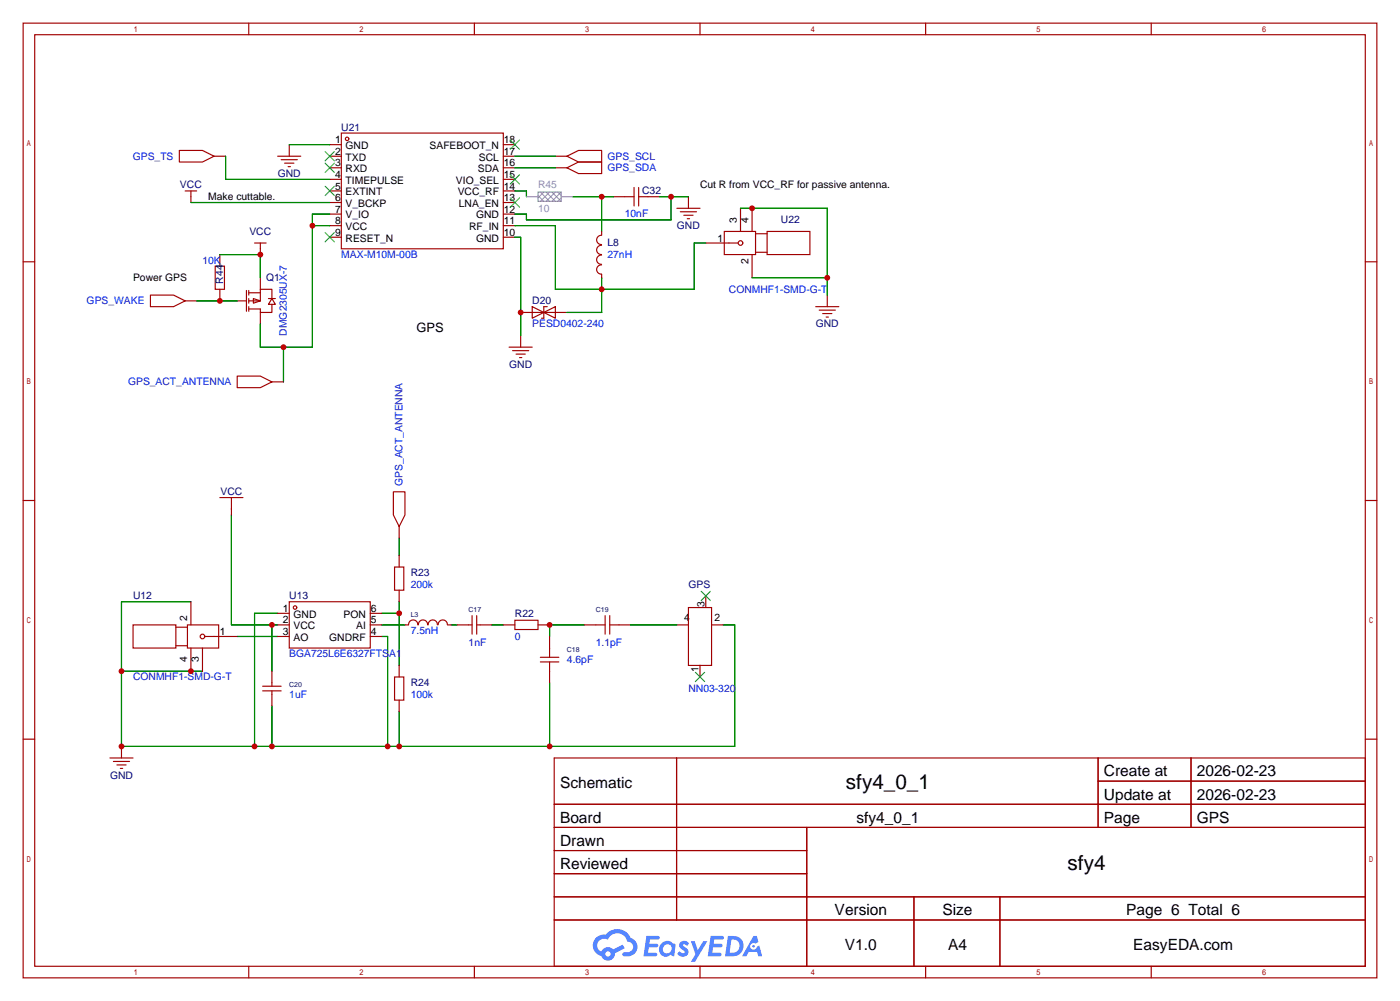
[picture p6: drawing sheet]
<svg xmlns="http://www.w3.org/2000/svg" width="307mm" height="220mm" viewBox="0 0 307 220" stroke-linecap="round" stroke-linejoin="round" font-family="sans-serif">
<g fill="none" stroke="#a10000" stroke-width=".25">
<path d="M5.1 5.1h297.2v209.5h-297.2zM7.6 7.6h292.1v204.5h-292.1zM54.6 5.1v2.5M104.1 5.1v2.5M153.7 5.1v2.5M203.2 5.1v2.5M252.7 5.1v2.5M5.1 57.5h2.5M299.7 57.5h2.6M5.1 109.9h2.5M299.7 109.9h2.6M5.1 162.2h2.5"/>
<path d="M121.7 166.4h178v45.7h-178zM121.7 176.5h178M148.5 166.4v35.5M241.1 166.4v15.2M241.1 171.4h58.6M261.5 166.4v15.2M299.7 162.2h2.6M121.7 181.6h178M121.7 186.7h55.4M121.7 196.8h178M121.7 191.8h55.4M177.1 181.6v30.5"/>
<path d="M200.6 196.8v15.3M219.5 196.8v15.3M54.6 212.1v2.5M104.1 212.1v2.5M121.7 201.9h178M153.7 212.1v2.5M203.2 212.1v2.5M252.7 212.1v2.5"/>
</g>
<g fill="#5487ff">
<path d="M149.4 206.8a1.3 1.3 0 0 1 1.8 .3l-.4 .6a.54 .54 0 0 0-.9-.3l.2 .3a1.28 1.28 0 0 1 .7 2 1.53 1.53 0 0 1-2.1-.3l.5-.6 .8 .4a.31 .31 0 0 0 .3-.2 .31 .31 0 0 0-.3-.4 1.12 1.12 0 0 1-.6-1.8z"/>
<path d="M151.7 206.6h.8l.7 2 1.2-2h.9l-2.7 4.5h-.9l1-1.6z"/>
<path d="M141.9 205.4h2.3a.46 .46 0 0 1 .5 .1 .46 .46 0 0 1 .1 .5l-.4 .2h-1.7l-.2 .9h1.7a.4 .4 0 0 1 .3 .5 .4 .4 0 0 1-.4 .3h-1.7l-.1 1.2h1.3a.46 .46 0 0 1 .5 .1 .46 .46 0 0 1 .1 .5l-.3 .2h-2.6z"/>
<path d="M156 205.4h2.3a.47 .47 0 0 1 .5 .1 .47 .47 0 0 1 .1 .5l-.4 .2h-1.7l-.1 .9h1.6a.4 .4 0 0 1 .3 .5 .4 .4 0 0 1-.4 .3h-1.7l-.1 1.2h1.3a.46 .46 0 0 1 .5 .1 .46 .46 0 0 1 .2 .5l-.4 .2h-2.6z"/>
<path d="M165.4 205.4h.7l.4 1.4-.6 .3a.75 .75 0 0 0-1.2 .3 .75 .75 0 0 0 .5 1.1 .75 .75 0 0 0 1-.7l.5-.3 .6 2.4h-.8l-.3-1h-1.8l-.6 1h-.9z"/>
<path d="M159.8 205.4l-.6 4.5h1.4a2.27 2.27 0 0 0 2.6-2.3 2.27 2.27 0 0 0-2.7-2.2zM160.6 206.2a1.5 1.5 0 0 1 1.8 1.5 1.5 1.5 0 0 1-2 1.4h-.2z"/>
<path d="M145.2 207.1a1.6 1.6 0 0 0-.3 2.2 1.6 1.6 0 0 0 2.3 .2l.8 .4 .3-2.5-.2-.2-.4-.1a1.58 1.58 0 0 0-2.5 0zM145.8 207.6a.98 .98 0 0 1 1.6 .4 .98 .98 0 0 1-1 1.3 .94 .94 0 0 1-.9-.7 .94 .94 0 0 1 .3-1z"/>
<path d="M130.9 205.8a2.37 2.37 0 0 0 1.1 4 1.54 1.54 0 0 0 1.8 1 1.54 1.54 0 0 0 1.2-1.6l2.2-1.1-.5-.7-2.1 1a1.57 1.57 0 0 0-2.6 .5 1.5 1.5 0 0 1-.7-2.1 1.5 1.5 0 0 1 2.2-.5 2.23 2.23 0 0 1 2.2-1.5 2.23 2.23 0 0 1 2 1.9 1.16 1.16 0 0 1 1.3 1.1 1.16 1.16 0 0 1-1.1 1.2h-.7a.47 .47 0 0 0-.6 .4 .47 .47 0 0 0 .5 .5 2.17 2.17 0 0 0 2.5-.9 2.17 2.17 0 0 0-.4-2.7l-.8-.4a3.2 3.2 0 0 0-5.4-.8l-1.1 .1zM132.9 209.4a.6 .6 0 0 1 1.2 0 .6 .6 0 0 1-1.2 0z"/>
<circle cx="165.4" cy="207.7" r=".28"/>
</g>
<g fill="none" stroke="#a10000" stroke-width=".25">
<path d="M39.4 33h5l2.6 1.3-2.6 1.3h-5zM47 34.3h2.5M61 34.3h5M61.7 35.1h3.6M62.5 35.8h2M63.2 36.6h.6M63.5 31.8v2.5M72.4 31.8h2.5M72.4 34.3h2.5M72.4 36.8h2.5M72.4 39.4h2.5M74.9 29.2h35.6v25.4h-35.6z"/>
<path d="M110.5 31.8h2.5M110.5 34.3h2.5M110.5 36.8h2.5M110.5 39.4h2.5M121.9 34.3h2.6M121.9 36.8h2.6M124.5 34.3l2.5-1.3h5.1v2.6h-5.1zM124.5 36.8l2.5-1.2h5.1v2.5h-5.1zM40.6 41.9h2.6M41.9 41.9v2.5M47.2 58.4h2.1v5.1h-2.1zM48.3 55.9v2.5"/>
<path d="M55.9 53.3h2.5M57.1 53.3v2.6M72.4 41.9h2.5M72.4 44.4h2.5M72.4 47h2.5M72.4 49.5h2.5M72.4 52.1h2.5M110.5 41.9h2.5M110.5 44.4h2.5M110.5 47h2.5M110.5 49.5h2.5M110.5 52.1h2.5"/>
<path d="M132.1 58.1a1.01 1.01 0 0 0-1.1 1.1 1.01 1.01 0 0 0 1.1 1M132.1 56a1.01 1.01 0 0 0-1.1 1 1.01 1.01 0 0 0 1.1 1M132.1 53.8a1.01 1.01 0 0 0-1.1 1.1 1.01 1.01 0 0 0 1.1 1M132.1 51.6a1.01 1.01 0 0 0-1.1 1.1 1.01 1.01 0 0 0 1.1 1M132.1 50.8v.8M134.6 43.2h4.6M139.2 41.1v4.1M140.2 43.2h4.6M140.2 41.1v4.1M148.6 45.7h5.1M149.4 46.5h3.5M150.1 47.2h2"/>
<path d="M150.9 48h.5M151.1 43.2v2.5M154.9 53.3h7.2M159 50.8h6.9v5.1h-6.9zM162.6 45.7v5.1M165.1 45.7v5.1M165.1 55.9v5.1M165.9 51.3h2.5M165.9 55.4h2.5M168.4 50.8h9.4v5.1h-9.4zM33 64.8h5.1l2.5 1.2-2.5 1.3h-5.1zM40.6 66h2.6"/>
<path d="M48.3 63.5v2.5M52.1 66h2M54.1 63.8v4.5M54.6 64.3h2.5M54.6 63.8v1M54.6 65.5v1M54.6 67.3v1M55.6 65.5l1.5 .5-1.5 .5zM57.1 63.5h2.6v2M57.1 63.5v2.5h-2.5M57.1 61v2.5M57.1 68.6v2.5"/>
<path d="M58.9 65.5h1.6M59.7 65.5l.8 1.3h-1.6zM59.7 66.8v1.8h-2.6v-.8h-2.5M111.8 76.2h5M112.5 77h3.6M113.3 77.7h2M114 78.5h.6M114.3 73.7v2.5M114.3 68.6h10.2M116.8 67.3l2.6 1.3-2.6 1.2zM119.4 68.6l2.5-1.3v2.5zM120.1 67.3h-.7v2.5h-.5"/>
<path d="M132.1 60.2v.8M179.1 67.3h5M179.8 68.1h3.6M180.6 68.8h2M181.4 69.6h.5M181.6 64.8v2.5M52.1 82.5h5l2.6 1.3-2.6 1.3h-5zM59.7 83.8h2.5M48.3 109.2h5M50.8 109.2v3.8M86.4 107.9h2.5v5.1l-1.3 2.6-1.2-2.6zM87.6 115.6v2.5"/>
<path d="M29.2 137.2h9.4v5h-9.4zM38.6 137.7h2.5M41.1 137.2h6.9v5h-6.9zM41.9 132.1v5.1M45 139.7h7.1M61 137.2h2.5M61 134.6h2.5M61 139.7h2.5M63.5 132.1h17.8v10.1h-17.8zM81.3 137.2h2.5M81.3 134.6h2.5M81.3 139.7h2.5"/>
<path d="M86.6 124.5h2v5h-2zM87.6 121.9v2.6M87.6 129.5v2.6M91.7 137.1a1.01 1.01 0 0 0-1-1 1.01 1.01 0 0 0-1 1l-.8 .1M91.8 137.1a1.01 1.01 0 0 1 1.1-1 1.01 1.01 0 0 1 1 1M94 137.1a1.01 1.01 0 0 1 1-1 1.01 1.01 0 0 1 1 1M96.2 137.1a1.01 1.01 0 0 1 1-1 1.01 1.01 0 0 1 1 1M98.3 137.2h.8M100.3 137.2h3.3M103.6 135.1v4.1M104.6 137.2h3.3M104.6 135.1v4.1"/>
<path d="M110.5 137.2h2.5M113 136.1h5.1v2.1h-5.1zM118.1 137.2h2.5M120.6 139.7v4.6M128.3 137.2h4.5M132.8 135.1v4.1M133.9 137.2h4.5M133.9 135.1v4.1M148.6 137.2h2.5M151.1 133.3h5.1v12.7h-5.1zM154.9 130.8v2.5M156.2 137.2h2.5"/>
<path d="M38.6 141.7h2.5M41.9 142.2v5.1M44.4 142.2v5.1M57.7 151.6h4M57.7 150.6h4M59.7 147.3v3.3M59.7 151.6v3.3M86.6 148.6h2v5.1h-2zM87.6 146v2.6M87.6 153.7v2.5M118.6 145.3h4.1M118.6 144.3h4.1"/>
<path d="M120.6 145.3v4.6M153.7 146v2.6M24.1 166.4h5.1M24.9 167.1h3.5M25.7 167.9h2M26.4 168.7h.5M26.7 163.8v2.6"/>
<circle cx="76.2" cy="30.5" r=".38"/>
<circle cx="162.6" cy="53.3" r=".51"/>
<circle cx="44.4" cy="139.7" r=".51"/>
<circle cx="64.8" cy="133.3" r=".38"/>
</g>
<g fill="none" stroke="#3c3" stroke-width=".25">
<path d="M71.4 33.3l2 2M71.4 35.8l2 2M73.4 33.3l-2 2M73.4 35.8l-2 2M112 38.4l2 2M112 30.7l2 2.1M114 38.4l-2 2M114 30.7l-2 2.1M71.4 40.9l2 2M71.4 51.1l2 2M73.4 40.9l-2 2M73.4 51.1l-2 2"/>
<path d="M112 43.4l2 2.1M114 43.4l-2 2.1M153.9 129.8l2.1 2M156 129.8l-2.1 2M152.7 147.6l2 2M154.7 147.6l-2 2"/>
</g>
<g fill="none" stroke="#008700" stroke-width=".25">
<path d="M49.5 34.3v5.1h22.9M63.5 31.8h8.9M113 34.3h8.9M113 36.8h8.9M41.9 44.4h30.5M48.3 55.9h8.8v5.1M68.6 49.5h3.8M72.4 47h-3.8v29.2h-11.5v-5.1M113 41.9h2.6v1.3M113 52.1h1.3v21.6M113 49.5h8.9v14h30.5v-10.2h2.5M125.7 43.2h8.9"/>
<path d="M132.1 43.2v7.6M144.8 43.2h6.3M147.3 43.2v5.1h-31.7v-1.3h-2.6M162.6 45.7h19v19.1M43.2 66h8.9M62.2 76.2v7.6M132.1 61v7.6h-7.6M165.1 61h16.5M50.8 113v24.2h10.2M87.6 118.1v3.8M41.9 132.1h-15.2v31.7h134.6v-26.6h-2.6M52.1 139.7h8.9"/>
<path d="M59.7 137.2v10.1M61 134.6h-5.1v29.2M83.8 134.6h3.8M83.8 137.2h5.1M83.8 139.7h1.3v24.1M87.6 132.1v13.9M99.1 137.2h1.2M107.9 137.2h2.6M128.3 137.2h-7.7v2.5M138.4 137.2h10.2M26.7 147.3h17.7M59.7 154.9v8.9"/>
<path d="M87.6 156.2v7.6M120.6 149.9v13.9"/>
</g>
<path d="M118.1 42.9l1.3 1.3M118.6 42.2l2 2M119.4 42.2l-1.3 1.2M119.9 42.2l2 2M120.6 42.2l-2 2M121.2 42.2l2 2M121.9 42.2l-2 2M122.4 42.2l.8 .7M123.2 42.2l-2 2M123.2 43.4l-.8 .8" fill="none" stroke="#999" stroke-width=".22"/>
<path d="M115.6 43.2h2.5M118.1 42.2h5.1v2h-5.1zM123.2 43.2h2.5" fill="none" stroke="#999" stroke-width=".25"/>
<g fill="#c00">
<circle cx="181.6" cy="61" r=".63"/>
<circle cx="165.1" cy="45.7" r=".63"/>
<circle cx="147.3" cy="43.2" r=".63"/>
<circle cx="114.3" cy="68.6" r=".63"/>
<circle cx="132.1" cy="63.5" r=".63"/>
<circle cx="132.1" cy="43.2" r=".63"/>
<circle cx="48.3" cy="66" r=".63"/>
<circle cx="57.2" cy="55.9" r=".63"/>
<circle cx="68.6" cy="49.5" r=".63"/>
<circle cx="62.2" cy="76.2" r=".63"/>
<circle cx="87.6" cy="134.6" r=".63"/>
<circle cx="120.7" cy="137.2" r=".63"/>
<circle cx="59.7" cy="137.2" r=".63"/>
<circle cx="26.7" cy="147.3" r=".63"/>
<circle cx="26.7" cy="163.8" r=".63"/>
<circle cx="55.9" cy="163.8" r=".63"/>
<circle cx="59.7" cy="163.8" r=".63"/>
<circle cx="85.1" cy="163.8" r=".63"/>
<circle cx="87.6" cy="163.8" r=".63"/>
<circle cx="120.7" cy="163.8" r=".63"/>
<circle cx="41.9" cy="147.3" r=".63"/>
</g>
<g font-size="4.5">
<text x="185.7" y="173.3">sfy4_0_1</text>
<text x="234.4" y="191">sfy4</text>
</g>
<g font-size="3.4">
<text x="122.9" y="173">Schematic</text>
<text x="242.3" y="170.4">Create at</text>
<text x="262.7" y="170.4">2026-02-23</text>
<text x="242.3" y="175.5">Update at</text>
<text x="262.7" y="175.5">2026-02-23</text>
<text x="122.9" y="180.6">Board</text>
<text x="122.9" y="185.7">Drawn</text>
<text x="188" y="180.6">sfy4_0_1</text>
<text x="242.3" y="180.6">Page</text>
<text x="262.7" y="180.6">GPS</text>
<text x="122.9" y="190.8">Reviewed</text>
<text x="183.2" y="200.9">Version</text>
<text x="206.9" y="200.9">Size</text>
<text x="247.3" y="200.9">Page 6 Total 6</text>
<text x="185.5" y="208.5">V1.0</text>
<text x="208.1" y="208.5">A4</text>
<text x="248.8" y="208.5">EasyEDA.com</text>
</g>
<text font-size="2.8" x="91.4" y="73">GPS</text>
<g font-size="2.3" fill="#000080">
<text x="74.9" y="28.7">U21</text>
<text x="39.5" y="41.4">VCC</text>
<text x="61" y="38.8">GND</text>
<text x="141" y="42.6">C32</text>
<text x="54.8" y="51.5">VCC</text>
<text x="148.6" y="50.3">GND</text>
<text x="171.4" y="49">U22</text>
<text x="133.3" y="54.1">L8</text>
<text x="49" y="62.2" transform="rotate(-90 49 62.2)">R44</text>
<text x="58.4" y="61.7">Q1</text>
<text x="116.8" y="66.8">D20</text>
<text x="179.1" y="71.8">GND</text>
<text x="111.8" y="80.7">GND</text>
<text x="48.4" y="108.7">VCC</text>
<text x="29.2" y="131.5">U12</text>
<text x="63.5" y="131.5">U13</text>
<text x="90.2" y="126.5">R23</text>
<text x="151.1" y="129">GPS</text>
<text x="113" y="135.3">R22</text>
<text x="90.2" y="150.6">R24</text>
<text x="24.2" y="170.9">GND</text>
</g>
<g font-size="2.3" fill="#00f">
<text x="29.2" y="35">GPS_TS</text>
<text x="133.3" y="35">GPS_SCL</text>
<text x="133.3" y="37.6">GPS_SDA</text>
<text x="137.2" y="47.7">10nF</text>
<text x="44.4" y="57.9">10K</text>
<text x="74.9" y="56.6">MAX-M10M-00B</text>
<text x="133.3" y="56.6">27nH</text>
<text x="160" y="64.2">CONMHF1-SMD-G-T</text>
<text x="19" y="66.8">GPS_WAKE</text>
<text x="116.8" y="71.8">PESD0402-240</text>
<text x="63" y="73.7" transform="rotate(-90 63 73.7)">DMG2305UX-7</text>
<text x="28.1" y="84.5">GPS_ACT_ANTENNA</text>
<text x="88.4" y="106.7" transform="rotate(-90 88.4 106.7)">GPS_ACT_ANTENNA</text>
<text x="90.2" y="129">200k</text>
<text x="90.2" y="139.2">7.5nH</text>
<text x="102.9" y="141.7">1nF</text>
<text x="113" y="140.4">0</text>
<text x="130.8" y="141.7">1.1pF</text>
<text x="29.2" y="149.3">CONMHF1-SMD-G-T</text>
<text x="63.5" y="144.2">BGA725L6E6327FTSA1</text>
<text x="124.5" y="145.5">4.6pF</text>
<text x="63.5" y="153.1">1uF</text>
<text x="90.2" y="153.1">100k</text>
<text x="151.1" y="151.9">NN03-320</text>
</g>
<g font-size="2.3">
<text x="73.5" y="31.4">1</text>
<text x="73.5" y="34">2</text>
<text x="75.9" y="32.7">GND</text>
<text x="75.9" y="35.2">TXD</text>
<text x="94.3" y="32.7">SAFEBOOT_N</text>
<text x="105.1" y="35.2">SCL</text>
<text x="110.6" y="34">17</text>
<text x="110.6" y="31.4">18</text>
<text x="73.5" y="36.5">3</text>
<text x="73.5" y="39.1">4</text>
<text x="73.5" y="41.6">5</text>
<text x="75.9" y="37.8">RXD</text>
<text x="75.9" y="40.3">TIMEPULSE</text>
<text x="100.1" y="40.3">VIO_SEL</text>
<text x="104.9" y="37.8">SDA</text>
<text x="110.6" y="41.6">14</text>
<text x="110.6" y="39.1">15</text>
<text x="110.6" y="36.5">16</text>
<text x="153.7" y="41.4">Cut R from VCC_RF for passive antenna.</text>
<text x="45.7" y="43.9">Make cuttable.</text>
<text x="73.5" y="44.1">6</text>
<text x="73.5" y="46.7">7</text>
<text x="75.9" y="42.9">EXTINT</text>
<text x="75.9" y="45.4">V_BCKP</text>
<text x="75.9" y="47.9">V_IO</text>
<text x="100.5" y="42.9">VCC_RF</text>
<text x="100.7" y="45.4">LNA_EN</text>
<text x="104.5" y="47.9">GND</text>
<text x="110.6" y="46.7">12</text>
<text x="110.6" y="44.1">13</text>
<text x="73.5" y="49.2">8</text>
<text x="73.5" y="51.8">9</text>
<text x="75.9" y="50.5">VCC</text>
<text x="75.9" y="53">RESET_N</text>
<text x="103" y="50.5">RF_IN</text>
<text x="104.5" y="53">GND</text>
<text x="110.6" y="51.8">10</text>
<text x="110.6" y="49.2">11</text>
<text x="157.5" y="53">1</text>
<text x="161.8" y="49" transform="rotate(-90 161.8 49)">3</text>
<text x="164.3" y="49" transform="rotate(-90 164.3 49)">4</text>
<text x="164.3" y="57.9" transform="rotate(-90 164.3 57.9)">2</text>
<text x="29.2" y="61.7">Power GPS</text>
<text x="41.1" y="136.4" transform="rotate(-90 41.1 136.4)">2</text>
<text x="62.1" y="134.3">1</text>
<text x="62.1" y="136.8">2</text>
<text x="64.4" y="135.6">GND</text>
<text x="75.4" y="135.6">PON</text>
<text x="81.4" y="136.8">5</text>
<text x="81.4" y="134.3">6</text>
<text x="150.2" y="136.4">4</text>
<text x="154.6" y="133.2" transform="rotate(-90 154.6 133.2)">3</text>
<text x="156.8" y="136.4">2</text>
<text x="48.3" y="139.4">1</text>
<text x="62.1" y="139.4">3</text>
<text x="64.4" y="138.1">VCC</text>
<text x="64.4" y="140.7">AO</text>
<text x="72.3" y="140.7">GNDRF</text>
<text x="78.2" y="138.1">AI</text>
<text x="81.4" y="139.4">4</text>
<text x="41.1" y="145.3" transform="rotate(-90 41.1 145.3)">4</text>
<text x="43.7" y="145.3" transform="rotate(-90 43.7 145.3)">3</text>
<text x="153.4" y="147.4" transform="rotate(-90 153.4 147.4)">1</text>
</g>
<g font-size="2.3" fill="#999">
<text x="118.1" y="41.4">R45</text>
<text x="118.1" y="46.4">10</text>
</g>
<g font-size="1.5" fill="#000080">
<text x="90.2" y="135.5">L3</text>
<text x="102.9" y="134.3">C17</text>
<text x="130.8" y="134.3">C19</text>
<text x="124.5" y="143.1">C18</text>
<text x="63.5" y="150.8">C20</text>
</g>
</svg>
